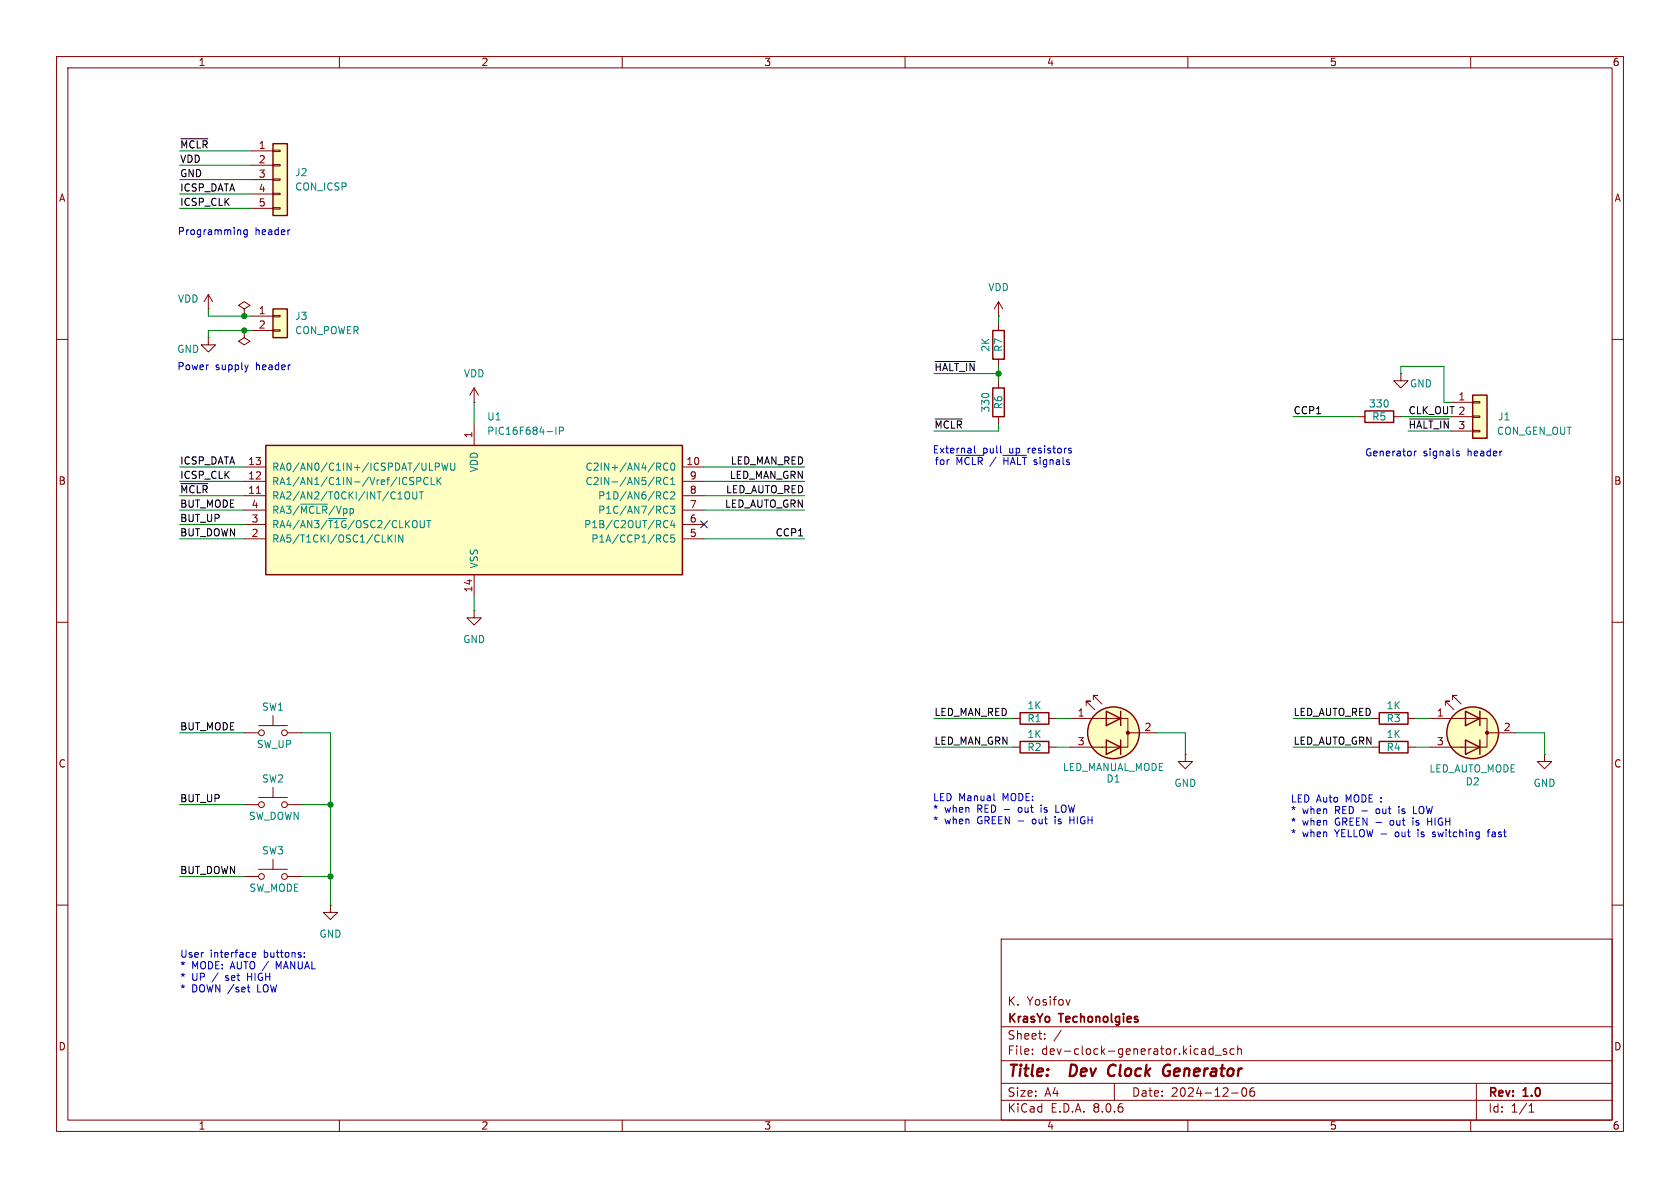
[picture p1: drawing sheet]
<svg xmlns="http://www.w3.org/2000/svg" width="297mm" height="210mm" viewBox="0 0 297 210" stroke-linecap="round" stroke-linejoin="round" font-family="sans-serif">
<g fill="none" stroke="#840000" stroke-width=".18">
<path d="M10 10h277v190h-277zM12 12h273v186h-273zM60 10v2M110 10v2M160 10v2M210 10v2M260 10v2M10 60h2M36.8 54.6h.1M36.8 52.1l-.7 1.2M36.8 52.1v2.5M36.8 52.1l.8 1.2"/>
<path d="M43.2 54.6l1-.6-1-.7-1 .7 1 .6v1.3M43.2 55.9h.1M176.5 55.9h.1M176.5 53.3v2.6M176.5 57.2v1.2M176.5 53.3l.8 1.3M176.5 53.3l-.7 1.3M285 60h2M176.5 63.5v1.3M176.5 67.3v1.3M176.5 73.7v1.2M10 110h2"/>
<path d="M285 110h2M10 160h2M43.2 154.9h2.5M45.7 153.7h5.1M48.3 151.9v1.8M50.8 154.9h2.5M285 160h2M58.4 160v1.3h1.3l-1.3 1.3-1.3-1.3h1.3M58.4 160h.1M177 166h108v32h-108zM189.2 176.7l-.4 1M60 198v2"/>
<path d="M110 198v2M160 198v2M177 194.5h108M177 191.5h108M177 187.5h108M177 181.5h108M182.5 186.3v.1M182.5 185.5v.1M184.7 183.6v.1M184.7 182.8v.1M187.6 182.1l-1.3 2M197 191.5v3"/>
<path d="M210 198v2M212.9 185.4l.2 .2v.8M213.1 186.3l-.1 .1M213.1 185.8h-.1M214.5 184.9v1.5M214.5 185.5l-.5-.1-.3 .3v.4l.2 .2h.6M214.8 186.5h1.2M216.8 185.5l-.3-.1-.3 .2 .1 .2 .5 .2v.3h-.6M217.7 193.2h1.2M218.2 185.5l-.5-.1-.2 .3v.4l.1 .2h.6M218.8 185.5l.2-.1 .4 .1 .1 .9M218.8 184.9v1.5"/>
<path d="M219.7 192.4l.2-.1a.81 .81 0 0 1 .6 .6 .81 .81 0 0 1-.3 .8l-.2 .1a.81 .81 0 0 1-.3-1.4zM221.7 192.3a.59 .59 0 0 0-.7 .6v.6l.1 .2 .4 .1 .2-.1 .1-.5-.1-.3h-.5l-.2 .3M260 198v2M261 191.5v6.5M270.3 196.6h.9M270.3 195.5l.4-.4v1.5"/>
<circle cx="46.2" cy="154.9" r=".51"/>
<circle cx="50.3" cy="154.9" r=".51"/>
</g>
<path d="M189.4 188.2l-.3 2h.5M196.2 190.1l.2 .1 .5-.1M196.9 188.2l-.5 .1-.2 .2M206.4 188.2l.5 .1M206.5 189.4h.3v.6l-.5 .2" fill="none" stroke="#840000" stroke-width=".4"/>
<path d="M175.5 58.4h2v5.1h-2zM175.5 68.6h2v5.1h-2z" fill="none" stroke="#840000" stroke-width=".25"/>
<path d="M48.3 25.4h2.5v12.7h-2.5z" fill="#ffffc2"/>
<path d="M44.4 26.7h3.9M44.4 29.2h3.9M44.4 31.8h3.9M44.4 34.3h3.9M44.4 36.8h3.9M48.3 36.7h1.2v.3h-1.2zM48.3 34.2h1.2v.2h-1.2zM48.3 31.6h1.2v.3h-1.2zM48.3 29.1h1.2v.2h-1.2zM48.3 26.5h1.2v.3h-1.2zM240 73.7h1.3M246.4 73.7h1.2" fill="none" stroke="#840000" stroke-width=".18"/>
<path d="M48.3 25.4h2.5v12.7h-2.5zM241.3 72.6h5.1v2.1h-5.1z" fill="none" stroke="#840000" stroke-width=".25"/>
<path d="M260.3 69.9h2.6v7.6h-2.6z" fill="#ffffc2"/>
<path d="M247.6 66v1.3h1.3l-1.3 1.3-1.2-1.3h1.2M247.6 66h.1M256.5 71.1h3.8M256.5 73.7h3.8M256.5 76.2h3.8M260.3 76.1h1.3v.2h-1.3zM260.3 73.5h1.3v.3h-1.3zM260.3 71h1.3v.2h-1.3zM242.6 127h1.2M248.9 127h1.3M273 133.4v1.2h1.3l-1.3 1.3-1.2-1.3h1.2M273 133.4h.1" fill="none" stroke="#840000" stroke-width=".18"/>
<path d="M260.3 69.9h2.6v7.6h-2.6zM243.8 126h5.1v2h-5.1z" fill="none" stroke="#840000" stroke-width=".25"/>
<path d="M48.3 54.6h2.5v5.1h-2.5z" fill="#ffffc2"/>
<g fill="none" stroke="#840000" stroke-width=".18">
<path d="M36.8 59.7v1.3h1.3l-1.3 1.2-1.2-1.2h1.2M36.8 59.7h.1M43.2 58.4v1.3l-1 .6 1 .7 1-.7-1-.6M43.2 58.4h.1M44.4 55.9h3.9M44.4 58.4h3.9M48.3 58.3h1.2v.2h-1.2zM48.3 55.8h1.2v.2h-1.2zM83.8 71.1h.1M83.8 68.6l-.7 1.3M83.8 68.6v2.5M83.8 68.6l.8 1.3"/>
<path d="M83.8 108v1.2h1.3l-1.3 1.3-1.3-1.3h1.3M83.8 108h.1M43.2 129.5h2.5M45.7 128.3h5.1M48.3 126.5v1.8M48.3 139.2v1.8M50.8 129.5h2.5M179.1 132.1h1.2M185.4 132.1h1.3M189.2 132.1h5.7M189.2 127h5.7M192 124.7v-.7h.8h-.8l1.5 1.5"/>
<path d="M193.3 123.7v-.8h.8h-.8l1.5 1.6M194.8 127h4.6v5.1h-4.6M199.4 129.5h5.1M242.6 132.1h1.2M248.9 132.1h1.3M43.2 142.2h2.5M45.7 141h5.1M50.8 142.2h2.5"/>
<circle cx="46.2" cy="129.5" r=".51"/>
<circle cx="50.3" cy="129.5" r=".51"/>
<circle cx="46.2" cy="142.2" r=".51"/>
<circle cx="50.3" cy="142.2" r=".51"/>
</g>
<g fill="none" stroke="#840000" stroke-width=".25">
<path d="M48.3 54.6h2.5v5.1h-2.5zM180.3 131.1h5.1v2h-5.1zM195.6 130.8l2.5 1.3-2.5 1.3zM195.6 125.7l2.5 1.3-2.5 1.3zM198.1 125.7v2.6M198.1 130.8v2.6M243.8 131.1h5.1v2h-5.1z"/>
<circle cx="196.8" cy="129.5" r="4.6"/>
</g>
<circle cx="196.8" cy="129.5" r="4.6" fill="#ffffc2" stroke="#ffffc2" stroke-width=".18"/>
<circle cx="199.4" cy="129.5" r=".28" fill="#840000" stroke="#840000" stroke-width=".18"/>
<path d="M47 78.7h73.6v22.9h-73.6z" fill="#ffffc2"/>
<g fill="none" stroke="#840000" stroke-width=".25">
<path d="M47 78.7h73.6v22.9h-73.6zM180.3 126h5.1v2h-5.1zM259.1 130.8l2.5 1.3-2.5 1.3zM259.1 125.7l2.5 1.3-2.5 1.3zM261.6 125.7v2.6M261.6 130.8v2.6"/>
<circle cx="260.3" cy="129.5" r="4.6"/>
</g>
<g fill="none" stroke="#840000" stroke-width=".18">
<path d="M83.8 74.9v3.8M43.2 82.6h3.8M43.2 87.6h3.8M43.2 85.1h3.8M43.2 95.3h3.8M43.2 92.7h3.8M43.2 90.2h3.8M45.3 87.2h.8M120.6 82.6h3.9M120.6 87.6h3.9M120.6 85.1h3.9M120.6 95.3h3.9"/>
<path d="M120.6 92.7h3.9M120.6 90.2h3.9M83.8 101.6v3.8M179.1 127h1.2M185.4 127h1.3M209.5 133.4v1.2h1.3l-1.3 1.3-1.2-1.3h1.2M209.5 133.4h.1M252.7 127h5.7M252.7 132.1h5.7M255.5 124.7v-.7h.8h-.8l1.5 1.5M256.8 123.7v-.8h.8h-.8l1.5 1.6M258.3 127h4.6v5.1h-4.6"/>
<path d="M262.9 129.5h5.1"/>
</g>
<g fill="none" stroke="#008484" stroke-width=".18">
<path d="M98.3 75.5v1.3M98.9 76.2l.6-.1 .1-.2v-.3l-.7-.1v1.3M53.1 89.1h4.8M58.1 91.7h3.2M68.6 94.6v1.2M68.8 95.1l.5 .7M69.3 94.6l-.7 .7M69.9 94.6v1.2M71.2 94.6v1.2l-.7-1.2v1.2M71.8 87l.1-.1a.43 .43 0 0 1 .5 .5v.4a.42 .42 0 0 1-.4 .4 .42 .42 0 0 1-.4-.4v-.4zM72.7 85l.3 .1 .1 .3-.2 .3h-.3M72.7 84.4l.4 .1"/>
<path d="M73 86.9v1.1l.2 .2 .4-.1 .1-.1v-1.1M73.7 85.1l.6-.1 .1-.2v-.3l-.7-.1v1.3M74.1 86.9h.7M74.5 86.9v1.3M75.4 92h.8M75.7 84.5a.6 .6 0 0 0-.9 .4 .6 .6 0 0 0 .6 .8l.3-.2M75.8 92v1.3M75.9 83.1h.6M76.2 84.4v1.3h.6M77 82.5h.6l.1-.2-.1-.3-.6-.1v1.2M77.3 84.4v1.3M77.4 84.9l.6 .8"/>
<path d="M78 84.4l-.7 .7M78.1 81.9l.3 1.2 .2-.9 .3 .9 .3-1.2M79.7 81.9v1l.2 .2h.4l.1-.2v-1M116.1 84.4h.5l.2 .2-.1 .4-.6 .1M116.4 85.1l.4 .6M117.5 87l.3-.1 .3 .2M117.5 92.1l.3-.1 .3 .1M117.5 94.6h.3l.3 .1M117.5 89.5h.3l.3 .1M118.1 82a.6 .6 0 0 0-.9 .4 .6 .6 0 0 0 .6 .7l.3-.1M118.1 84.5a.6 .6 0 0 0-.9 .4 .6 .6 0 0 0 .6 .8l.3-.2M118.1 88.1l-.3 .1-.3-.1"/>
<path d="M118.1 95.7l-.3 .1h-.3M118.1 93.2l-.3 .1-.3-.1M118.1 90.6l-.3 .1h-.3M118.5 89.5h.8l-.4 .5 .3 .1v.5l-.1 .1-.6-.1M118.6 87.1l.5-.2 .2 .4-.8 .9h.8M118.6 85.7h.7M118.6 84.8l.3-.4v1.3M118.7 82l.2-.1a.68 .68 0 0 1 .4 .6 .68 .68 0 0 1-.4 .6l-.2-.1-.1-.4zM118.9 92l-.3 .9h.8M119.2 92.4v.9M119.2 94.6h-.6v.6l.1-.2 .5 .1 .1 .2-.1 .4-.1 .1-.5-.1"/>
</g>
<circle cx="260.3" cy="129.5" r="4.6" fill="#ffffc2" stroke="#ffffc2" stroke-width=".18"/>
<circle cx="262.9" cy="129.5" r=".28" fill="#840000" stroke="#840000" stroke-width=".18"/>
<path d="M32 24.5h4.7M165.3 74.1h4.8M165.3 63.9h7.1M249.1 74.1h7.1M32 85.5h4.7" fill="none" stroke="#000" stroke-width=".18"/>
<g fill="none" stroke="#0000c2" stroke-width=".18">
<path d="M42.4 40.6l.2 .2v.7M43.7 40.6v1.1l-.2 .2-.3-.1M43.7 40.7l-.4-.1-.2 .3 .1 .5h.5M51.1 40.6h.2M43.9 64.5l-.3 .9M172.3 78.8v1.1l.2 .2M189.1 79.7h.3v.2l-.1 .2h-.3M189.1 79.2l.3 .1M250 79.7v.9M250.4 79.7l-.4 .3M257.5 79.8h.5M169 80.5h4.8"/>
<path d="M176.9 80l.1 .1M177.3 80.5h4.2M257.5 80.1l.5 .3v.1l-.4 .1M175.7 141.4l.2 .1M184.1 142.3v.1M184.1 142.7v.9M186.5 144.4v.1M186.5 144.8v.8M186.7 142.3v1.3h.6M189.1 144.4v1.2M189.1 145h.8M247.3 142.6v.1"/>
<path d="M247.3 143v.8M249.8 144.6v.1M249.8 145v.9M249.9 142.6v1.2h.6M250.7 147.1v.8M252.4 144.6v1.3M252.4 145.2h.7M253.2 147.9h.4M253.6 147.1l-.4 .2 .1 .1 .3 .1M262.9 147.1h.5M263.4 146.6l-.3 .2v1.1M43.7 174.5h.5"/>
<path d="M43.9 174.1v1.1l.3 .2M44.6 168.8l.6-.1v-.3h-.4l-.2 .2 .1 .6h.5M53.8 169.1v.1M53.8 168.4v.2"/>
</g>
<g fill="none" stroke="#008400" stroke-width=".18">
<path d="M31.7 36.8h12.7M31.7 34.3h12.7M31.7 26.7h12.7M31.7 29.2h12.7M31.7 31.8h12.7M36.8 54.6v1.3h7.6M44.4 58.4h-7.6v1.3M176.5 55.9v1.3M83.8 71.1v3.8M165.1 66h11.4M176.5 64.8v2.5M176.5 74.9v1.3h-11.4"/>
<path d="M228.6 73.7h11.4M247.6 73.7h8.9M247.6 66v-1.2h7.7v6.3h1.2M248.9 76.2h7.6M31.7 87.6h11.5M31.7 85.1h11.5M31.7 82.6h11.5M31.7 90.2h11.5M31.7 95.3h11.5M31.7 92.7h11.5M124.5 87.6h17.7M124.5 85.1h17.7"/>
<path d="M124.5 82.6h17.7M124.5 90.2h17.7M124.5 95.3h17.7M83.8 105.4v2.6M31.7 129.5h11.5M53.3 129.5h5.1v30.5M165.1 132.1h14M165.1 127h14M186.7 132.1h2.5M186.7 127h2.5M204.5 129.5h5v3.9M228.6 132.1h14"/>
<path d="M228.6 127h14M250.2 132.1h2.5M250.2 127h2.5M268 129.5h5v3.9M31.7 142.2h11.5M31.7 154.9h11.5M53.3 142.2h5.1M53.3 154.9h5.1"/>
</g>
<path d="M123.9 92.1l1.2 1.2M125.1 92.1l-1.2 1.2" fill="none" stroke="#000084" stroke-width=".18"/>
<g fill="#008400" stroke="#008400" stroke-width=".18">
<circle cx="176.5" cy="66" r=".46"/>
<circle cx="43.2" cy="58.4" r=".46"/>
<circle cx="43.2" cy="55.9" r=".46"/>
<circle cx="58.4" cy="142.2" r=".46"/>
<circle cx="58.4" cy="154.9" r=".46"/>
</g>
<g font-size="2.8" fill="#840000">
<text x="178" y="190.9">Title:</text>
<text x="190" y="190.9">Dev</text>
<text x="197.5" y="190.9">Clock</text>
<text x="208.1" y="190.9">Generator</text>
</g>
<g font-size="2.1" fill="#840000">
<text x="178" y="178">K.</text>
<text x="181.5" y="178">Yosifov</text>
<text x="178" y="184">Sheet:</text>
<text x="178" y="181.2">KrasYo</text>
<text x="187.4" y="181.2">Techonolgies</text>
<text x="178" y="186.7">File:</text>
<text x="184.1" y="186.7">dev-clock-generator.kicad_sch</text>
<text x="178" y="196.9">KiCad</text>
<text x="178" y="194.1">Size:</text>
<text x="184.7" y="194.1">A4</text>
<text x="185.7" y="196.9">E.D.A.</text>
<text x="193.3" y="196.9">8.0.6</text>
<text x="200" y="194.1">Date:</text>
<text x="207" y="194.1">2024-12-06</text>
<text x="263" y="194.3">Rev:</text>
<text x="263" y="196.9">Id:</text>
<text x="267.1" y="196.9">1/1</text>
<text x="269.4" y="194.3">1.0</text>
</g>
<g font-size="1.8" fill="#840000">
<text x="35" y="11.9">1</text>
<text x="85" y="11.9">2</text>
<text x="135" y="11.9">3</text>
<text x="185" y="11.9">4</text>
<text x="235" y="11.9">5</text>
<text x="285" y="11.9">6</text>
<text x="45.6" y="26.4">1</text>
<text x="45.6" y="29">2</text>
<text x="10.3" y="35.9">A</text>
<text x="45.6" y="31.5">3</text>
<text x="45.6" y="34">4</text>
<text x="285.3" y="35.9">A</text>
<text x="45.6" y="36.6">5</text>
<text x="45.6" y="55.6">1</text>
<text x="45.6" y="58.2">2</text>
<text x="257.7" y="70.9">1</text>
<text x="83.6" y="77.5" transform="rotate(-90 83.6 77.5)">1</text>
<text x="43.8" y="82.3">13</text>
<text x="121.2" y="82.3">10</text>
<text x="10.3" y="85.9">B</text>
<text x="43.8" y="87.4">11</text>
<text x="43.8" y="84.8">12</text>
<text x="44.4" y="89.9">4</text>
<text x="121.8" y="89.9">7</text>
<text x="121.8" y="87.4">8</text>
<text x="121.8" y="84.8">9</text>
<text x="285.3" y="85.9">B</text>
<text x="44.4" y="95">2</text>
<text x="44.4" y="92.5">3</text>
<text x="121.8" y="95">5</text>
<text x="121.8" y="92.5">6</text>
<text x="83.6" y="104.8" transform="rotate(-90 83.6 104.8)">14</text>
<text x="190.4" y="126.7">1</text>
<text x="190.4" y="131.8">3</text>
<text x="202.2" y="129.3">2</text>
<text x="253.9" y="126.7">1</text>
<text x="253.9" y="131.8">3</text>
<text x="265.7" y="129.3">2</text>
<text x="10.3" y="135.9">C</text>
<text x="285.3" y="135.9">C</text>
<text x="10.3" y="185.9">D</text>
<text x="285.3" y="185.9">D</text>
<text x="35" y="199.9">1</text>
<text x="85" y="199.9">2</text>
<text x="135" y="199.9">3</text>
<text x="185" y="199.9">4</text>
<text x="235" y="199.9">5</text>
<text x="285" y="199.9">6</text>
</g>
<g font-size="1.8">
<text x="31.7" y="28.9">VDD</text>
<text x="31.7" y="26.3">~{MCLR}</text>
<text x="31.7" y="33.9">ICSP_DATA</text>
<text x="31.7" y="31.4">GND</text>
<text x="31.7" y="36.5">ICSP_CLK</text>
<text x="165.1" y="65.7">~{HALT_IN}</text>
<text x="165.1" y="75.9">~{MCLR}</text>
<text x="228.6" y="73.3">CCP1</text>
<text x="248.9" y="73.3">CLK_OUT 2</text>
<text x="248.9" y="75.9">~{HALT_IN}3</text>
<text x="31.7" y="82.2">ICSP_DATA</text>
<text x="129.1" y="82.2">LED_MAN_RED</text>
<text x="31.7" y="87.3">~{MCLR}</text>
<text x="31.7" y="89.8">BUT_MODE</text>
<text x="31.7" y="84.7">ICSP_CLK</text>
<text x="128.1" y="89.8">LED_AUTO_GRN</text>
<text x="128.2" y="87.3">LED_AUTO_RED</text>
<text x="128.9" y="84.7">LED_MAN_GRN</text>
<text x="31.7" y="94.9">BUT_DOWN</text>
<text x="31.7" y="92.4">BUT_UP</text>
<text x="137" y="94.9">CCP1</text>
<text x="31.7" y="129.2">BUT_MODE</text>
<text x="165.1" y="131.7">LED_MAN_GRN</text>
<text x="165.1" y="126.7">LED_MAN_RED</text>
<text x="228.6" y="131.7">LED_AUTO_GRN</text>
<text x="228.6" y="126.7">LED_AUTO_RED</text>
<text x="31.7" y="141.9">BUT_UP</text>
<text x="31.7" y="154.6">BUT_DOWN</text>
</g>
<g font-size="1.8" fill="#008484">
<text x="52.1" y="31.3">J2</text>
<text x="52.1" y="33.9">CON_ICSP</text>
<text x="31.4" y="53.7">VDD</text>
<text x="174.6" y="51.7">VDD</text>
<text x="52.1" y="56.7">J3</text>
<text x="52.1" y="59.3">CON_POWER</text>
<text x="31.2" y="62.6">GND</text>
<text x="175.1" y="62.3" transform="rotate(-90 175.1 62.3)">2K</text>
<text x="177.4" y="62.3" transform="rotate(-90 177.4 62.3)">R7</text>
<text x="81.9" y="66.9">VDD</text>
<text x="249.2" y="68.7">GND</text>
<text x="86" y="74.5">U1</text>
<text x="86" y="77.1">PIC16F684-IP</text>
<text x="175.1" y="73" transform="rotate(-90 175.1 73)">330</text>
<text x="177.4" y="72.5" transform="rotate(-90 177.4 72.5)">R6</text>
<text x="241.9" y="72.2">330</text>
<text x="242.5" y="74.5">R5</text>
<text x="264.5" y="77.1">CON_GEN_OUT</text>
<text x="264.7" y="74.5">J1</text>
<text x="48" y="83.4">RA0/AN0/C1IN+/ICSPDAT/ULPWU</text>
<text x="84.7" y="83.6" transform="rotate(-90 84.7 83.6)">VDD</text>
<text x="103.4" y="83.4">C2IN+/AN4/RC0</text>
<text x="48" y="88.5">RA2/AN2/T0CKI/INT/C1OUT</text>
<text x="48" y="86">RA1/AN1/C1IN-/Vref/ICSPCLK</text>
<text x="103.4" y="86">C2IN-/AN5/RC1</text>
<text x="105.6" y="88.5">P1D/AN6/RC2</text>
<text x="48" y="93.6">RA4/AN3/~{T1G}/OSC2/CLKOUT</text>
<text x="48" y="91">RA3/~{MCLR}/Vpp</text>
<text x="103.2" y="93.6">P1B/C2OUT/RC4</text>
<text x="105.6" y="91">P1C/AN7/RC3</text>
<text x="48" y="96.1">RA5/T1CKI/OSC1/CLKIN</text>
<text x="84.7" y="100.6" transform="rotate(-90 84.7 100.6)">VSS</text>
<text x="104.4" y="96.1">P1A/CCP1/RC5</text>
<text x="81.8" y="113.9">GND</text>
<text x="46.2" y="125.8">SW1</text>
<text x="181.5" y="125.6">1K</text>
<text x="245" y="125.6">1K</text>
<text x="181.5" y="130.7">1K</text>
<text x="181.5" y="127.9">R1</text>
<text x="245" y="127.9">R3</text>
<text x="245" y="130.7">1K</text>
<text x="45.3" y="132.4">SW_UP</text>
<text x="181.5" y="132.9">R2</text>
<text x="187.8" y="136.5">LED_MANUAL_MODE</text>
<text x="245" y="132.9">R4</text>
<text x="252.6" y="136.8">LED_AUTO_MODE</text>
<text x="46.2" y="138.5">SW2</text>
<text x="195.5" y="138.5">D1</text>
<text x="207.5" y="139.3">GND</text>
<text x="259" y="139">D2</text>
<text x="271" y="139.3">GND</text>
<text x="43.9" y="145.1">SW_DOWN</text>
<text x="46.2" y="151.2">SW3</text>
<text x="44" y="157.8">SW_MODE</text>
<text x="56.4" y="166">GND</text>
</g>
<g font-size="1.8" fill="#0000c2">
<text x="31.3" y="41.8">Programming</text>
<text x="45.1" y="41.8">header</text>
<text x="31.3" y="65.6">Power</text>
<text x="38.1" y="65.6">supply</text>
<text x="45.3" y="65.6">header</text>
<text x="164.8" y="80.4">External</text>
<text x="165.2" y="82.4">for</text>
<text x="169" y="82.4">~{MCLR}</text>
<text x="173.7" y="80.4">pull</text>
<text x="175.2" y="82.4">/</text>
<text x="177.7" y="82.4">~{HALT}</text>
<text x="178.5" y="80.4">up</text>
<text x="182" y="80.4">resistors</text>
<text x="183.3" y="82.4">signals</text>
<text x="241.2" y="80.9">Generator</text>
<text x="251.6" y="80.9">signals</text>
<text x="259.5" y="80.9">header</text>
<text x="164.8" y="141.8">LED Manual</text>
<text x="164.8" y="143.9">*</text>
<text x="167" y="143.9">when</text>
<text x="172.9" y="143.9">RED -</text>
<text x="177.3" y="141.8">MODE:</text>
<text x="180.5" y="143.9">out</text>
<text x="184.7" y="143.9">is</text>
<text x="187.5" y="143.9">LOW</text>
<text x="228.1" y="142.1">LED Auto</text>
<text x="238" y="142.1">MODE :</text>
<text x="164.8" y="145.9">*</text>
<text x="167" y="145.9">when</text>
<text x="172.9" y="145.9">GREEN -</text>
<text x="183" y="145.9">out</text>
<text x="187.1" y="145.9">is</text>
<text x="190" y="145.9">HIGH</text>
<text x="228.1" y="144.1">*</text>
<text x="228.1" y="146.2">*</text>
<text x="228.1" y="148.2">*</text>
<text x="230.2" y="144.1">when</text>
<text x="230.2" y="146.2">when</text>
<text x="230.2" y="148.2">when</text>
<text x="236.1" y="144.1">RED -</text>
<text x="236.1" y="146.2">GREEN -</text>
<text x="236.1" y="148.2">YELLOW -</text>
<text x="243.7" y="144.1">out</text>
<text x="246.2" y="146.2">out</text>
<text x="247.1" y="148.2">out</text>
<text x="247.9" y="144.1">is</text>
<text x="250.4" y="146.2">is</text>
<text x="250.7" y="144.1">LOW</text>
<text x="251.3" y="148.2">is</text>
<text x="253.2" y="146.2">HIGH</text>
<text x="254.1" y="148.2">switching</text>
<text x="264.1" y="148.2">fast</text>
<text x="31.7" y="169.5">User</text>
<text x="31.7" y="171.5">*</text>
<text x="31.7" y="173.6">*</text>
<text x="33.9" y="171.5">MODE: AUTO /</text>
<text x="33.9" y="173.6">UP</text>
<text x="37.2" y="169.5">interface</text>
<text x="37.7" y="173.6">/</text>
<text x="40.2" y="173.6">set</text>
<text x="44.2" y="173.6">HIGH</text>
<text x="46.7" y="169.5">buttons:</text>
<text x="49.3" y="171.5">MANUAL</text>
<text x="31.7" y="175.6">*</text>
<text x="33.9" y="175.6">DOWN /set</text>
<text x="45.8" y="175.6">LOW</text>
</g>
</svg>
